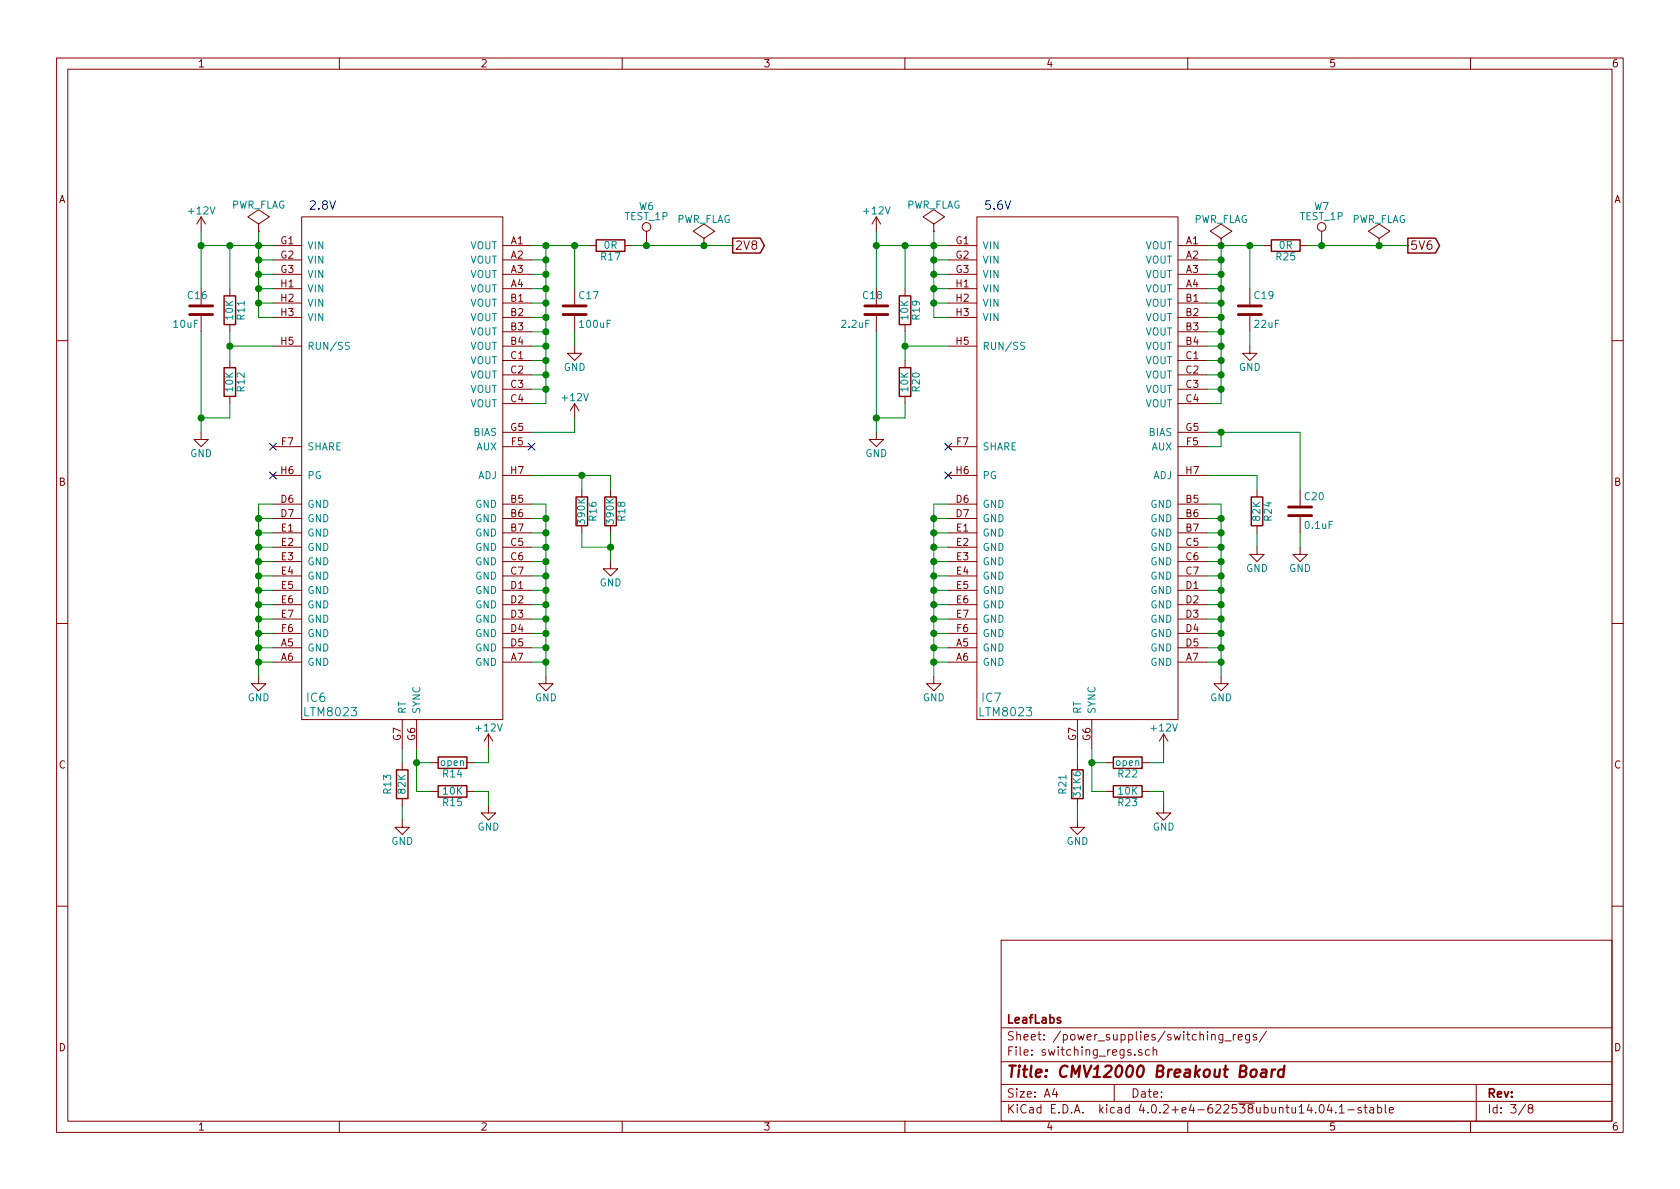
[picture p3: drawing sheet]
<svg xmlns="http://www.w3.org/2000/svg" width="297mm" height="210mm" viewBox="0 0 297 210" stroke-linecap="round" stroke-linejoin="round" font-family="sans-serif">
<g fill="none" stroke="#840000" stroke-width=".18">
<path d="M10 10.3h277v189.9h-277zM12 12.2h273v186.1h-273zM60 10.3v1.9M110 10.3v1.9M160 10.3v1.9M210 10.3v1.9M260 10.3v1.9M35.6 38.3v2.6M35.6 38.3l-.8 1.3M35.6 38.3l.7 1.3M45.7 39.6l1.9-1.3-1.9-1.2-1.9 1.2 1.9 1.3v1.3M53.3 38.3h35.6v88.9h-35.6z"/>
<path d="M154.9 38.3v2.6M154.9 38.3l-.7 1.3M154.9 38.3l.8 1.3M165.1 39.6l1.9-1.3-1.9-1.2-1.9 1.2 1.9 1.3v1.3M172.7 38.3h35.6v88.9h-35.6zM35.6 51v2.8M35.6 55.9v2.8M40.6 51v1.3M40.6 57.4v1.3M45.7 40.9h.1M48.3 43.4h5M48.3 53.6h5"/>
<path d="M48.3 51h5M48.3 46h5M48.3 56.1h5M48.3 48.5h5M88.9 43.4h5.1M88.9 53.6h5.1M88.9 51h5.1M88.9 46h5.1M88.9 56.1h5.1M88.9 48.5h5.1M88.9 58.7h5.1M101.6 51v2.8"/>
<path d="M101.6 55.9v2.8M104.1 43.4h1.3M110.5 43.4h1.3M114.3 40.9v2.5M124.5 43.4h.1M124.5 42.2l1.9-1.3-1.9-1.3-1.9 1.3 1.9 1.3v1.2M154.9 51v2.8M154.9 55.9v2.8M160 51v1.3M160 57.4v1.3M165.1 40.9h.1M167.6 43.4h5.1"/>
<path d="M167.6 53.6h5.1M167.6 51h5.1M167.6 46h5.1M167.6 56.1h5.1M167.6 48.5h5.1M208.3 43.4h5.1M208.3 53.6h5.1M208.3 51h5.1M208.3 46h5.1M208.3 56.1h5.1M208.3 48.5h5.1M208.3 58.7h5.1"/>
<path d="M215.9 43.4h.1M215.9 42.2l1.9-1.3-1.9-1.3-1.9 1.3 1.9 1.3v1.2M221 51v2.8M221 55.9v2.8M223.5 43.4h1.3M229.9 43.4h1.2M233.7 40.9v2.5M243.8 43.4h.1M243.8 42.2l1.9-1.3-1.9-1.3-1.9 1.3 1.9 1.3v1.2M10 60.2h2M35.6 76.4v1.3h1.2l-1.2 1.3-1.3-1.3h1.3M40.6 63.7v1.3"/>
<path d="M40.6 70.1v1.3M48.3 61.2h5M48.3 79h5M88.9 63.7h5.1M88.9 66.3h5.1M88.9 68.8h5.1M88.9 61.2h5.1M88.9 71.4h5.1M88.9 79h5.1M88.9 76.4h5.1M101.6 61.2v1.3h1.3l-1.3 1.2-1.3-1.2h1.3M101.6 71.4v2.5"/>
<path d="M101.6 71.4l-.8 1.2M101.6 71.4l.8 1.2M154.9 76.4v1.3h1.3l-1.3 1.3-1.2-1.3h1.2M160 63.7v1.3M160 70.1v1.3M167.6 61.2h5.1M167.6 79h5.1M208.3 63.7h5.1M208.3 66.3h5.1M208.3 68.8h5.1M208.3 61.2h5.1M208.3 71.4h5.1"/>
<path d="M208.3 79h5.1M208.3 76.4h5.1M221 61.2v1.3h1.2l-1.2 1.2-1.3-1.2h1.3M285 60.2h2M48.3 94.2h5M48.3 96.8h5M48.3 99.3h5M48.3 89.1h5M48.3 91.7h5M48.3 84.1h5M88.9 94.2h5.1M88.9 96.8h5.1"/>
<path d="M88.9 99.3h5.1M88.9 89.1h5.1M88.9 91.7h5.1M88.9 84.1h5.1M102.9 86.6v1.3M102.9 93v1.2M107.9 99.3v1.3h1.3l-1.3 1.2-1.2-1.2h1.2M107.9 86.6v1.3M107.9 93v1.2M167.6 94.2h5.1M167.6 96.8h5.1M167.6 99.3h5.1"/>
<path d="M167.6 89.1h5.1M167.6 91.7h5.1M167.6 84.1h5.1M208.3 94.2h5.1M208.3 96.8h5.1M208.3 99.3h5.1M208.3 89.1h5.1M208.3 91.7h5.1M208.3 84.1h5.1M222.2 96.8v1.2h1.3l-1.3 1.3-1.2-1.3h1.2M222.2 86.6v1.3M222.2 93v1.2"/>
<path d="M229.9 96.8v1.2h1.2l-1.2 1.3-1.3-1.3h1.3M229.9 86.6v2.8M229.9 91.4v2.8M10 110.3h2M45.7 119.6v1.3h1.3l-1.3 1.3-1.3-1.3h1.3M48.3 104.4h5M48.3 106.9h5M48.3 109.5h5M48.3 112h5M48.3 101.8h5M48.3 114.5h5M48.3 117.1h5"/>
<path d="M88.9 104.4h5.1M88.9 106.9h5.1M88.9 109.5h5.1M88.9 112h5.1M88.9 101.8h5.1M88.9 114.5h5.1M88.9 117.1h5.1M96.5 119.6v1.3h1.3l-1.3 1.3-1.3-1.3h1.3M165.1 119.6v1.3h1.3l-1.3 1.3-1.3-1.3h1.3M167.6 104.4h5.1M167.6 106.9h5.1M167.6 109.5h5.1"/>
<path d="M167.6 112h5.1M167.6 101.8h5.1M167.6 114.5h5.1M167.6 117.1h5.1M208.3 104.4h5.1M208.3 106.9h5.1M208.3 109.5h5.1M208.3 112h5.1M208.3 101.8h5.1M208.3 114.5h5.1M208.3 117.1h5.1M215.9 119.6v1.3h1.3l-1.3 1.3-1.3-1.3h1.3"/>
<path d="M285 110.3h2M71.1 127.2v5.1M71.1 134.9v1.2M73.7 127.2v5.1M76.2 134.9h1.3M76.2 139.9h1.3M82.5 134.9h1.3M82.5 139.9h1.3M86.4 129.8l-.8 1.3M86.4 129.8v2.5M86.4 129.8l.7 1.3M190.5 127.2v5.1"/>
<path d="M190.5 134.9v1.2M193 127.2v5.1M195.6 134.9h1.2M195.6 139.9h1.2M201.9 134.9h1.3M201.9 139.9h1.3M205.7 129.8l-.7 1.3M205.7 129.8v2.5M205.7 129.8l.8 1.3M71.1 145v1.3h1.3l-1.3 1.3-1.3-1.3h1.3M71.1 141.2v1.3M86.4 142.5v1.3h1.2l-1.2 1.2-1.3-1.2h1.3"/>
<path d="M190.5 145v1.3h1.3l-1.3 1.3-1.3-1.3h1.3M190.5 141.2v1.3M205.7 142.5v1.3h1.3l-1.3 1.2-1.2-1.2h1.2M10 160.2h2M177 166.3h108v32h-108zM285 160.2h2M60 198.3v1.9M110 198.3v1.9M160 198.3v1.9M177 194.8h108M177 191.8h108M177 187.8h108"/>
<path d="M177 181.8h108M186.4 192.5l-.3 1h.9M186.8 193v1M197 191.8v3M201.9 185.7a.37 .37 0 0 0-.6 .1l.1 .2 .5 .2 .1 .1-.3 .3-.4-.1M203.2 185.7l-.4-.1-.3 .3 .1 .6 .2 .1 .4-.1M203.9 185.7l.2-.1 .4 .1v.9M203.9 185.1v1.5M210 198.3v1.9M216.2 182.9v1.4l-.3 .1-.3-.1M216.2 183l-.4-.1-.3 .3 .1 .6 .2 .1 .4-.1M216.6 184.1h1.1"/>
<path d="M218.1 182.9v1M218.5 182.9l-.4 .3M218.9 183.4l.7-.1v-.3l-.4-.1-.3 .2 .1 .7h.6M220.9 182.9v1.4l-.3 .1-.3-.1M220.9 183l-.4-.1-.3 .3 .1 .6 .2 .1 .4-.1M222.1 183a.37 .37 0 0 0-.5 .1v.3l.5 .1 .1 .1-.2 .3-.4-.1M223.9 182.3l-1.2 2M233.4 195.5l.2-.2a.81 .81 0 0 1 .6 .6 .81 .81 0 0 1-.3 .8l-.1 .1a.79 .79 0 0 1-.4-1.3zM235 195.2l-.3 1.1h.9M235.4 195.8v1M236.2 196.7v.1M236.8 195.8l.4-.5v1.5"/>
<path d="M236.8 196.8h.9M238.3 196.3h1.1M240.7 195.9a.37 .37 0 0 0-.6 .1l.1 .3 .5 .1v.1l-.2 .3-.4-.1M241.2 195.8h.5M241.4 195.3v1.3l.3 .2M242.2 195.9h.6l.1 .9M242.9 196.2l-.5 .1-.2 .2 .2 .3 .5-.1M243.6 195.9l.4-.1 .3 .3-.1 .6h-.6M243.6 195.3v1.5M244.9 195.3v1.3l.2 .2M245.6 196.3l.8-.1-.1-.3-.4-.1-.3 .2 .1 .7h.6M260 198.3v1.9"/>
<path d="M261 191.8v6.5M269.7 195.2l-1.2 2M270.5 196l-.3-.3 .1-.2 .2-.2 .4 .1 .1 .2v.2l-.7 .2a.48 .48 0 0 0 0 .7l.2 .1 .5-.1a.48 .48 0 0 0-.2-.7"/>
<circle cx="114.3" cy="40.1" r=".76"/>
<circle cx="233.7" cy="40.1" r=".76"/>
</g>
<path d="M223.1 189.2h.8l-.1 1.2M223.9 189.6l-.7 .1a.4 .4 0 0 0-.3 .3 .4 .4 0 0 0 .2 .4l.7-.1M224.9 189.1l-.1 1.3M225.5 189.1a.54 .54 0 0 0-.6 .4M227 189.2a.7 .7 0 0 0-1 .3v.8l.3 .1 .6-.1M227.1 188.4l-.2 2" fill="none" stroke="#840000" stroke-width=".41"/>
<path d="M47.7 78.4l1.2 1.2M48.9 78.4l-1.2 1.2M93.4 78.4l1.2 1.2M94.6 78.4l-1.2 1.2M167 78.4l1.2 1.2M168.2 78.4l-1.2 1.2M47.7 83.5l1.2 1.2M48.9 83.5l-1.2 1.2M167 83.5l1.2 1.2M168.2 83.5l-1.2 1.2" fill="none" stroke="#000084" stroke-width=".18"/>
<g fill="none" stroke="#840000" stroke-width=".25">
<path d="M39.6 52.3h2.1v5.1h-2.1zM105.4 42.4h5.1v2h-5.1zM129.5 42.1h4.9l.8 1.3-.8 1.3h-4.9zM159 52.3h2v5.1h-2zM224.8 42.4h5.1v2h-5.1zM248.9 42.1h4.9l.7 1.3-.7 1.3h-4.9zM39.6 65h2.1v5.1h-2.1zM159 65h2v5.1h-2zM101.9 87.9h2v5.1h-2zM106.9 87.9h2.1v5.1h-2.1zM221.2 87.9h2.1v5.1h-2.1zM70.1 136.1h2v5.1h-2z"/>
<path d="M77.5 133.9h5v2h-5zM77.5 138.9h5v2.1h-5zM189.5 136.1h2v5.1h-2zM196.8 133.9h5.1v2h-5.1zM196.8 138.9h5.1v2.1h-5.1z"/>
</g>
<path d="M33.5 55.6h4.1M33.5 54.1h4.1M99.6 55.6h4M99.6 54.1h4M152.9 55.6h4.1M152.9 54.1h4.1M218.9 55.6h4.1M218.9 54.1h4.1M227.8 91.2h4.1M227.8 89.7h4.1" fill="none" stroke="#840000" stroke-width=".51"/>
<g fill="none" stroke="#008400" stroke-width=".18">
<path d="M35.6 43.4h12.7M35.6 40.9v10.1M35.6 58.7v17.7M40.6 43.4v7.6M40.6 58.7v5M45.7 40.9v15.2h2.6M45.7 53.6h2.6M45.7 51h2.6M45.7 48.5h2.6M45.7 46h2.6M94 43.4h10.1M94 56.1h2.5"/>
<path d="M94 53.6h2.5M94 51h2.5M94 48.5h2.5M94 46h2.5M94 58.7h2.5M96.5 43.4v28h-2.5M101.6 43.4v7.6M101.6 58.7v2.5M111.8 43.4h17.7M154.9 43.4h12.7M154.9 40.9v10.1M154.9 58.7v17.7"/>
<path d="M160 43.4v7.6M160 58.7v5M165.1 40.9v15.2h2.5M165.1 53.6h2.5M165.1 51h2.5M165.1 48.5h2.5M165.1 46h2.5M213.4 43.4h10.1M213.4 56.1h2.5M213.4 53.6h2.5M213.4 51h2.5M213.4 48.5h2.5"/>
<path d="M213.4 46h2.5M213.4 58.7h2.5M215.9 43.4v28h-2.5M221 43.4v7.6M221 58.7v2.5M231.1 43.4h17.8M40.6 61.2h7.7M40.6 71.4v2.5h-5M94 61.2h2.5M94 68.8h2.5M94 66.3h2.5M94 63.7h2.5"/>
<path d="M101.6 73.9v2.5h-7.6M160 61.2h7.6M160 71.4v2.5h-5.1M213.4 61.2h2.5M213.4 68.8h2.5M213.4 66.3h2.5M213.4 63.7h2.5M213.4 76.4h16.5v10.2M215.9 76.4v2.6h-2.5M45.7 99.3h2.6M45.7 96.8h2.6M45.7 94.2h2.6"/>
<path d="M45.7 91.7h2.6M48.3 89.1h-2.6v30.5M94 89.1h2.5v30.5M94 99.3h2.5M94 96.8h2.5M94 94.2h2.5M94 91.7h2.5M94 84.1h13.9v2.5M102.9 94.2v2.6h5M102.9 84.1v2.5M107.9 94.2v5.1M165.1 99.3h2.5"/>
<path d="M165.1 96.8h2.5M165.1 94.2h2.5M165.1 91.7h2.5M167.6 89.1h-2.5v30.5M213.4 89.1h2.5v30.5M213.4 99.3h2.5M213.4 96.8h2.5M213.4 94.2h2.5M213.4 91.7h2.5M213.4 84.1h8.8v2.5M222.2 94.2v2.6M229.9 94.2v2.6"/>
<path d="M45.7 117.1h2.6M45.7 114.5h2.6M45.7 112h2.6M45.7 109.5h2.6M45.7 106.9h2.6M45.7 104.4h2.6M45.7 101.8h2.6M94 117.1h2.5M94 114.5h2.5M94 112h2.5M94 109.5h2.5M94 106.9h2.5"/>
<path d="M94 104.4h2.5M94 101.8h2.5M165.1 117.1h2.5M165.1 114.5h2.5M165.1 112h2.5M165.1 109.5h2.5M165.1 106.9h2.5M165.1 104.4h2.5M165.1 101.8h2.5M213.4 117.1h2.5M213.4 114.5h2.5M213.4 112h2.5"/>
<path d="M213.4 109.5h2.5M213.4 106.9h2.5M213.4 104.4h2.5M213.4 101.8h2.5M71.1 132.3v2.6M73.7 132.3v7.6h2.5M73.7 134.9h2.5M83.8 139.9h2.6v2.6M86.4 132.3v2.6h-2.6M190.5 132.3v2.6M193 134.9h2.6M193 132.3v7.6h2.6"/>
<path d="M203.2 139.9h2.5v2.6M205.7 132.3v2.6h-2.5M71.1 142.5v2.5M190.5 142.5v2.5"/>
</g>
<g fill="#008400" stroke="#008400" stroke-width=".25">
<circle cx="45.7" cy="53.6" r=".51"/>
<circle cx="45.7" cy="51" r=".51"/>
<circle cx="45.7" cy="48.5" r=".51"/>
<circle cx="45.7" cy="46" r=".51"/>
<circle cx="40.6" cy="61.2" r=".51"/>
<circle cx="45.7" cy="43.4" r=".51"/>
<circle cx="40.6" cy="43.4" r=".51"/>
<circle cx="35.6" cy="43.4" r=".51"/>
<circle cx="35.6" cy="73.9" r=".51"/>
<circle cx="96.5" cy="68.8" r=".51"/>
<circle cx="96.5" cy="66.3" r=".51"/>
<circle cx="96.5" cy="63.7" r=".51"/>
<circle cx="96.5" cy="61.2" r=".51"/>
<circle cx="96.5" cy="58.7" r=".51"/>
<circle cx="96.5" cy="56.1" r=".51"/>
<circle cx="96.5" cy="53.6" r=".51"/>
<circle cx="96.5" cy="51" r=".51"/>
<circle cx="96.5" cy="48.5" r=".51"/>
<circle cx="96.5" cy="46" r=".51"/>
<circle cx="96.5" cy="43.4" r=".51"/>
<circle cx="101.6" cy="43.4" r=".51"/>
<circle cx="96.5" cy="117.1" r=".51"/>
<circle cx="96.5" cy="114.5" r=".51"/>
<circle cx="96.5" cy="112" r=".51"/>
<circle cx="96.5" cy="109.5" r=".51"/>
<circle cx="96.5" cy="106.9" r=".51"/>
<circle cx="96.5" cy="104.4" r=".51"/>
<circle cx="96.5" cy="101.8" r=".51"/>
<circle cx="96.5" cy="99.3" r=".51"/>
<circle cx="96.5" cy="96.8" r=".51"/>
<circle cx="96.5" cy="94.2" r=".51"/>
<circle cx="96.5" cy="91.7" r=".51"/>
<circle cx="45.7" cy="114.5" r=".51"/>
<circle cx="45.7" cy="112" r=".51"/>
<circle cx="45.7" cy="109.5" r=".51"/>
<circle cx="45.7" cy="106.9" r=".51"/>
<circle cx="45.7" cy="104.4" r=".51"/>
<circle cx="45.7" cy="101.8" r=".51"/>
<circle cx="45.7" cy="99.3" r=".51"/>
<circle cx="45.7" cy="96.8" r=".51"/>
<circle cx="45.7" cy="94.2" r=".51"/>
<circle cx="45.7" cy="91.7" r=".51"/>
<circle cx="45.7" cy="117.1" r=".51"/>
<circle cx="73.7" cy="134.9" r=".51"/>
<circle cx="102.9" cy="84.1" r=".51"/>
<circle cx="108" cy="96.8" r=".51"/>
<circle cx="165.1" cy="53.6" r=".51"/>
<circle cx="165.1" cy="51" r=".51"/>
<circle cx="165.1" cy="48.5" r=".51"/>
<circle cx="165.1" cy="46" r=".51"/>
<circle cx="160" cy="61.2" r=".51"/>
<circle cx="165.1" cy="43.4" r=".51"/>
<circle cx="160" cy="43.4" r=".51"/>
<circle cx="154.9" cy="43.4" r=".51"/>
<circle cx="154.9" cy="73.9" r=".51"/>
<circle cx="215.9" cy="68.8" r=".51"/>
<circle cx="215.9" cy="66.3" r=".51"/>
<circle cx="215.9" cy="63.7" r=".51"/>
<circle cx="215.9" cy="61.2" r=".51"/>
<circle cx="215.9" cy="58.7" r=".51"/>
<circle cx="215.9" cy="56.1" r=".51"/>
<circle cx="215.9" cy="53.6" r=".51"/>
<circle cx="215.9" cy="51" r=".51"/>
<circle cx="215.9" cy="48.5" r=".51"/>
<circle cx="215.9" cy="46" r=".51"/>
<circle cx="215.9" cy="43.4" r=".51"/>
<circle cx="221" cy="43.4" r=".51"/>
<circle cx="215.9" cy="117.1" r=".51"/>
<circle cx="215.9" cy="114.5" r=".51"/>
<circle cx="215.9" cy="112" r=".51"/>
<circle cx="215.9" cy="109.5" r=".51"/>
<circle cx="215.9" cy="106.9" r=".51"/>
<circle cx="215.9" cy="104.4" r=".51"/>
<circle cx="215.9" cy="101.8" r=".51"/>
<circle cx="215.9" cy="99.3" r=".51"/>
<circle cx="215.9" cy="96.8" r=".51"/>
<circle cx="215.9" cy="94.2" r=".51"/>
<circle cx="215.9" cy="91.7" r=".51"/>
<circle cx="165.1" cy="114.5" r=".51"/>
<circle cx="165.1" cy="112" r=".51"/>
<circle cx="165.1" cy="109.5" r=".51"/>
<circle cx="165.1" cy="106.9" r=".51"/>
<circle cx="165.1" cy="104.4" r=".51"/>
<circle cx="165.1" cy="101.8" r=".51"/>
<circle cx="165.1" cy="99.3" r=".51"/>
<circle cx="165.1" cy="96.8" r=".51"/>
<circle cx="165.1" cy="94.2" r=".51"/>
<circle cx="165.1" cy="91.7" r=".51"/>
<circle cx="165.1" cy="117.1" r=".51"/>
<circle cx="193" cy="134.9" r=".51"/>
<circle cx="215.9" cy="76.4" r=".51"/>
<circle cx="233.7" cy="43.4" r=".51"/>
<circle cx="243.8" cy="43.4" r=".51"/>
<circle cx="114.3" cy="43.4" r=".51"/>
<circle cx="124.5" cy="43.4" r=".51"/>
</g>
<path d="M61.8 60.6h-.7v.4l.5 .2 .2 .3-.3 .3-.4-.1M181.2 60.6h-.7v.4l.5 .2 .2 .3-.3 .3-.5-.1" fill="none" stroke="#008484" stroke-width=".18"/>
<text font-size="2.8" fill="#840000" x="178" y="190.5">Title: CMV12000 Breakout Board</text>
<g font-size="2.1" fill="#0000c2">
<text x="54.6" y="37.1">2.8V</text>
<text x="174" y="37.1">5.6V</text>
</g>
<g font-size="2.1" fill="#840000">
<text x="129.9" y="44.2">2V8</text>
<text x="249.3" y="44.2">5V6</text>
<text x="178" y="184">Sheet: /power_supplies/switching_regs/</text>
<text x="178" y="181">LeafLabs</text>
<text x="178" y="186.7">File: switching_regs.sch</text>
<text x="178" y="196.9">KiCad E.D.A. kicad 4.0.2+e4-622538ubuntu14.04.1-stable</text>
<text x="178" y="194.1">Size: A4</text>
<text x="200" y="194.1">Date:</text>
<text x="263" y="194.1">Rev:</text>
<text x="263" y="196.9">Id: 3/8</text>
</g>
<g font-size="2.1" fill="#008484">
<text x="54.3" y="124.1">IC6</text>
<text x="173.6" y="124.1">IC7</text>
<text x="53.9" y="126.7">LTM8023</text>
<text x="173.3" y="126.7">LTM8023</text>
</g>
<g font-size="1.8" fill="#840000">
<text x="35" y="11.9">1</text>
<text x="85" y="11.9">2</text>
<text x="135" y="11.9">3</text>
<text x="185" y="11.9">4</text>
<text x="235" y="11.9">5</text>
<text x="285" y="11.9">6</text>
<text x="10.4" y="35.9">A</text>
<text x="285.4" y="35.9">A</text>
<text x="49.6" y="43.2">G1</text>
<text x="49.6" y="45.7">G2</text>
<text x="90.3" y="43.2">A1</text>
<text x="90.3" y="45.7">A2</text>
<text x="169" y="43.2">G1</text>
<text x="169" y="45.7">G2</text>
<text x="209.7" y="43.2">A1</text>
<text x="209.7" y="45.7">A2</text>
<text x="49.6" y="48.3">G3</text>
<text x="49.7" y="50.8">H1</text>
<text x="49.7" y="53.3">H2</text>
<text x="90.3" y="53.3">B1</text>
<text x="90.3" y="48.3">A3</text>
<text x="90.3" y="50.8">A4</text>
<text x="169" y="48.3">G3</text>
<text x="169.1" y="50.8">H1</text>
<text x="169.1" y="53.3">H2</text>
<text x="209.7" y="53.3">B1</text>
<text x="209.7" y="48.3">A3</text>
<text x="209.7" y="50.8">A4</text>
<text x="49.7" y="55.9">H3</text>
<text x="90.3" y="55.9">B2</text>
<text x="90.3" y="58.4">B3</text>
<text x="169.1" y="55.9">H3</text>
<text x="209.7" y="55.9">B2</text>
<text x="209.7" y="58.4">B3</text>
<text x="49.7" y="61">H5</text>
<text x="90.3" y="63.5">C1</text>
<text x="90.3" y="61">B4</text>
<text x="169.1" y="61">H5</text>
<text x="209.7" y="63.5">C1</text>
<text x="209.7" y="61">B4</text>
<text x="90.3" y="66">C2</text>
<text x="90.3" y="68.6">C3</text>
<text x="90.3" y="71.1">C4</text>
<text x="209.7" y="66">C2</text>
<text x="209.7" y="68.6">C3</text>
<text x="209.7" y="71.1">C4</text>
<text x="90.3" y="76.2">G5</text>
<text x="209.7" y="76.2">G5</text>
<text x="49.7" y="83.8">H6</text>
<text x="49.8" y="78.7">F7</text>
<text x="90.3" y="83.8">H7</text>
<text x="90.4" y="78.7">F5</text>
<text x="169.1" y="83.8">H6</text>
<text x="169.2" y="78.7">F7</text>
<text x="209.7" y="83.8">H7</text>
<text x="209.8" y="78.7">F5</text>
<text x="10.4" y="85.9">B</text>
<text x="49.7" y="88.9">D6</text>
<text x="90.3" y="88.9">B5</text>
<text x="169.1" y="88.9">D6</text>
<text x="209.7" y="88.9">B5</text>
<text x="285.4" y="85.9">B</text>
<text x="49.7" y="91.4">D7</text>
<text x="49.7" y="94">E1</text>
<text x="90.3" y="91.4">B6</text>
<text x="90.3" y="94">B7</text>
<text x="169.1" y="91.4">D7</text>
<text x="169.1" y="94">E1</text>
<text x="209.7" y="91.4">B6</text>
<text x="209.7" y="94">B7</text>
<text x="49.7" y="96.5">E2</text>
<text x="49.7" y="99.1">E3</text>
<text x="49.7" y="101.6">E4</text>
<text x="90.3" y="96.5">C5</text>
<text x="90.3" y="99.1">C6</text>
<text x="90.3" y="101.6">C7</text>
<text x="169.1" y="96.5">E2</text>
<text x="169.1" y="99.1">E3</text>
<text x="169.1" y="101.6">E4</text>
<text x="209.7" y="96.5">C5</text>
<text x="209.7" y="99.1">C6</text>
<text x="209.7" y="101.6">C7</text>
<text x="49.7" y="104.1">E5</text>
<text x="49.7" y="106.7">E6</text>
<text x="90.3" y="104.1">D1</text>
<text x="90.3" y="106.7">D2</text>
<text x="169.1" y="104.1">E5</text>
<text x="169.1" y="106.7">E6</text>
<text x="209.7" y="104.1">D1</text>
<text x="209.7" y="106.7">D2</text>
<text x="49.7" y="109.2">E7</text>
<text x="49.8" y="111.8">F6</text>
<text x="90.3" y="109.2">D3</text>
<text x="90.3" y="111.8">D4</text>
<text x="169.1" y="109.2">E7</text>
<text x="169.2" y="111.8">F6</text>
<text x="209.7" y="109.2">D3</text>
<text x="209.7" y="111.8">D4</text>
<text x="49.7" y="114.3">A5</text>
<text x="49.7" y="116.8">A6</text>
<text x="90.3" y="114.3">D5</text>
<text x="90.3" y="116.8">A7</text>
<text x="169.1" y="114.3">A5</text>
<text x="169.1" y="116.8">A6</text>
<text x="209.7" y="114.3">D5</text>
<text x="209.7" y="116.8">A7</text>
<text x="70.9" y="131" transform="rotate(-90 70.9 131)">G7</text>
<text x="73.4" y="131" transform="rotate(-90 73.4 131)">G6</text>
<text x="190.2" y="131" transform="rotate(-90 190.2 131)">G7</text>
<text x="192.8" y="131" transform="rotate(-90 192.8 131)">G6</text>
<text x="10.4" y="135.9">C</text>
<text x="285.4" y="135.9">C</text>
<text x="10.4" y="185.9">D</text>
<text x="285.4" y="185.9">D</text>
<text x="35" y="199.9">1</text>
<text x="85" y="199.9">2</text>
<text x="135" y="199.9">3</text>
<text x="185" y="199.9">4</text>
<text x="235" y="199.9">5</text>
<text x="285" y="199.9">6</text>
</g>
<g font-size="1.8" fill="#008484">
<text x="33.5" y="37.9">+12V</text>
<text x="40.8" y="36.9">PWR_FLAG</text>
<text x="110.5" y="38.9">TEST_1P</text>
<text x="113" y="37.1">W6</text>
<text x="119.5" y="39.4">PWR_FLAG</text>
<text x="152.9" y="37.9">+12V</text>
<text x="160.1" y="36.9">PWR_FLAG</text>
<text x="210.9" y="39.4">PWR_FLAG</text>
<text x="229.8" y="38.9">TEST_1P</text>
<text x="232.4" y="37.1">W7</text>
<text x="238.9" y="39.4">PWR_FLAG</text>
<text x="54.4" y="44.1">VIN</text>
<text x="54.4" y="46.6">VIN</text>
<text x="83" y="44.1">VOUT</text>
<text x="83" y="46.6">VOUT</text>
<text x="106.3" y="46">R17</text>
<text x="106.8" y="44">0R</text>
<text x="173.7" y="44.1">VIN</text>
<text x="173.7" y="46.6">VIN</text>
<text x="202.4" y="44.1">VOUT</text>
<text x="202.4" y="46.6">VOUT</text>
<text x="225.7" y="46">R25</text>
<text x="226.2" y="44">0R</text>
<text x="33.2" y="52.9">C16</text>
<text x="54.4" y="51.7">VIN</text>
<text x="54.4" y="49.1">VIN</text>
<text x="83" y="49.1">VOUT</text>
<text x="83" y="51.7">VOUT</text>
<text x="102.5" y="52.9">C17</text>
<text x="152.6" y="52.9">C18</text>
<text x="173.7" y="51.7">VIN</text>
<text x="173.7" y="49.1">VIN</text>
<text x="202.4" y="49.1">VOUT</text>
<text x="202.4" y="51.7">VOUT</text>
<text x="221.8" y="52.9">C19</text>
<text x="30.8" y="58">10uF</text>
<text x="41.2" y="56.5" transform="rotate(-90 41.2 56.5)">10K</text>
<text x="43.2" y="56.5" transform="rotate(-90 43.2 56.5)">R11</text>
<text x="54.4" y="54.2">VIN</text>
<text x="54.4" y="56.8">VIN</text>
<text x="83" y="54.2">VOUT</text>
<text x="83" y="56.8">VOUT</text>
<text x="83" y="59.3">VOUT</text>
<text x="102.6" y="58">100uF</text>
<text x="148.9" y="58">2.2uF</text>
<text x="160.6" y="56.5" transform="rotate(-90 160.6 56.5)">10K</text>
<text x="162.6" y="56.5" transform="rotate(-90 162.6 56.5)">R19</text>
<text x="173.7" y="54.2">VIN</text>
<text x="173.7" y="56.8">VIN</text>
<text x="202.4" y="54.2">VOUT</text>
<text x="202.4" y="56.8">VOUT</text>
<text x="202.4" y="59.3">VOUT</text>
<text x="221.9" y="58">22uF</text>
<text x="54.4" y="61.8">RUN/SS</text>
<text x="83" y="64.4">VOUT</text>
<text x="83" y="61.8">VOUT</text>
<text x="99.6" y="65.6">GND</text>
<text x="173.7" y="61.8">RUN/SS</text>
<text x="202.4" y="64.4">VOUT</text>
<text x="202.4" y="61.8">VOUT</text>
<text x="219" y="65.6">GND</text>
<text x="41.2" y="69.2" transform="rotate(-90 41.2 69.2)">10K</text>
<text x="43.2" y="69.2" transform="rotate(-90 43.2 69.2)">R12</text>
<text x="83" y="66.9">VOUT</text>
<text x="83" y="69.5">VOUT</text>
<text x="99.5" y="70.9">+12V</text>
<text x="160.6" y="69.2" transform="rotate(-90 160.6 69.2)">10K</text>
<text x="162.6" y="69.2" transform="rotate(-90 162.6 69.2)">R20</text>
<text x="202.4" y="66.9">VOUT</text>
<text x="202.4" y="69.5">VOUT</text>
<text x="83" y="72">VOUT</text>
<text x="83.7" y="77.1">BIAS</text>
<text x="202.4" y="72">VOUT</text>
<text x="203" y="77.1">BIAS</text>
<text x="33.6" y="80.8">GND</text>
<text x="54.4" y="79.6">SHARE</text>
<text x="84.2" y="79.6">AUX</text>
<text x="153" y="80.8">GND</text>
<text x="173.7" y="79.6">SHARE</text>
<text x="203.5" y="79.6">AUX</text>
<text x="54.4" y="89.8">GND</text>
<text x="54.4" y="84.7">PG</text>
<text x="83.9" y="89.8">GND</text>
<text x="84.4" y="84.7">ADJ</text>
<text x="173.7" y="89.8">GND</text>
<text x="173.7" y="84.7">PG</text>
<text x="203.3" y="89.8">GND</text>
<text x="203.7" y="84.7">ADJ</text>
<text x="230.7" y="88.4">C20</text>
<text x="54.4" y="94.9">GND</text>
<text x="54.4" y="92.3">GND</text>
<text x="83.9" y="92.3">GND</text>
<text x="83.9" y="94.9">GND</text>
<text x="103.4" y="92.5" transform="rotate(-90 103.4 92.5)">390K</text>
<text x="105.5" y="92" transform="rotate(-90 105.5 92)">R16</text>
<text x="108.5" y="92.5" transform="rotate(-90 108.5 92.5)">390K</text>
<text x="110.5" y="92" transform="rotate(-90 110.5 92)">R18</text>
<text x="173.7" y="94.9">GND</text>
<text x="173.7" y="92.3">GND</text>
<text x="203.3" y="92.3">GND</text>
<text x="203.3" y="94.9">GND</text>
<text x="222.8" y="92" transform="rotate(-90 222.8 92)">82K</text>
<text x="224.8" y="92" transform="rotate(-90 224.8 92)">R24</text>
<text x="230.8" y="93.5">0.1uF</text>
<text x="54.4" y="97.4">GND</text>
<text x="54.4" y="99.9">GND</text>
<text x="83.9" y="97.4">GND</text>
<text x="83.9" y="99.9">GND</text>
<text x="173.7" y="97.4">GND</text>
<text x="173.7" y="99.9">GND</text>
<text x="203.3" y="97.4">GND</text>
<text x="203.3" y="99.9">GND</text>
<text x="220.3" y="101.1">GND</text>
<text x="227.9" y="101.1">GND</text>
<text x="54.4" y="102.5">GND</text>
<text x="54.4" y="105">GND</text>
<text x="54.4" y="107.6">GND</text>
<text x="83.9" y="105">GND</text>
<text x="83.9" y="107.6">GND</text>
<text x="83.9" y="102.5">GND</text>
<text x="106" y="103.7">GND</text>
<text x="173.7" y="102.5">GND</text>
<text x="173.7" y="105">GND</text>
<text x="173.7" y="107.6">GND</text>
<text x="203.3" y="105">GND</text>
<text x="203.3" y="107.6">GND</text>
<text x="203.3" y="102.5">GND</text>
<text x="54.4" y="112.6">GND</text>
<text x="54.4" y="110.1">GND</text>
<text x="83.9" y="110.1">GND</text>
<text x="83.9" y="112.6">GND</text>
<text x="173.7" y="112.6">GND</text>
<text x="173.7" y="110.1">GND</text>
<text x="203.3" y="110.1">GND</text>
<text x="203.3" y="112.6">GND</text>
<text x="54.4" y="115.2">GND</text>
<text x="54.4" y="117.7">GND</text>
<text x="83.9" y="115.2">GND</text>
<text x="83.9" y="117.7">GND</text>
<text x="173.7" y="115.2">GND</text>
<text x="173.7" y="117.7">GND</text>
<text x="203.3" y="115.2">GND</text>
<text x="203.3" y="117.7">GND</text>
<text x="43.8" y="124">GND</text>
<text x="94.6" y="124">GND</text>
<text x="163.1" y="124">GND</text>
<text x="213.9" y="124">GND</text>
<text x="71.8" y="126.2" transform="rotate(-90 71.8 126.2)">RT</text>
<text x="74.3" y="126.2" transform="rotate(-90 74.3 126.2)">SYNC</text>
<text x="84.3" y="129.3">+12V</text>
<text x="191.1" y="126.2" transform="rotate(-90 191.1 126.2)">RT</text>
<text x="193.7" y="126.2" transform="rotate(-90 193.7 126.2)">SYNC</text>
<text x="203.7" y="129.3">+12V</text>
<text x="77.9" y="135.4">open</text>
<text x="78.4" y="137.5">R14</text>
<text x="197.3" y="135.4">open</text>
<text x="197.8" y="137.5">R22</text>
<text x="69.1" y="140.3" transform="rotate(-90 69.1 140.3)">R13</text>
<text x="71.7" y="140.3" transform="rotate(-90 71.7 140.3)">82K</text>
<text x="78.4" y="142.5">R15</text>
<text x="78.4" y="140.5">10K</text>
<text x="188.5" y="140.3" transform="rotate(-90 188.5 140.3)">R21</text>
<text x="191.1" y="140.8" transform="rotate(-90 191.1 140.8)">31K6</text>
<text x="197.8" y="142.5">R23</text>
<text x="197.8" y="140.5">10K</text>
<text x="69.2" y="149.4">GND</text>
<text x="84.4" y="146.9">GND</text>
<text x="188.5" y="149.4">GND</text>
<text x="203.8" y="146.9">GND</text>
</g>
</svg>
